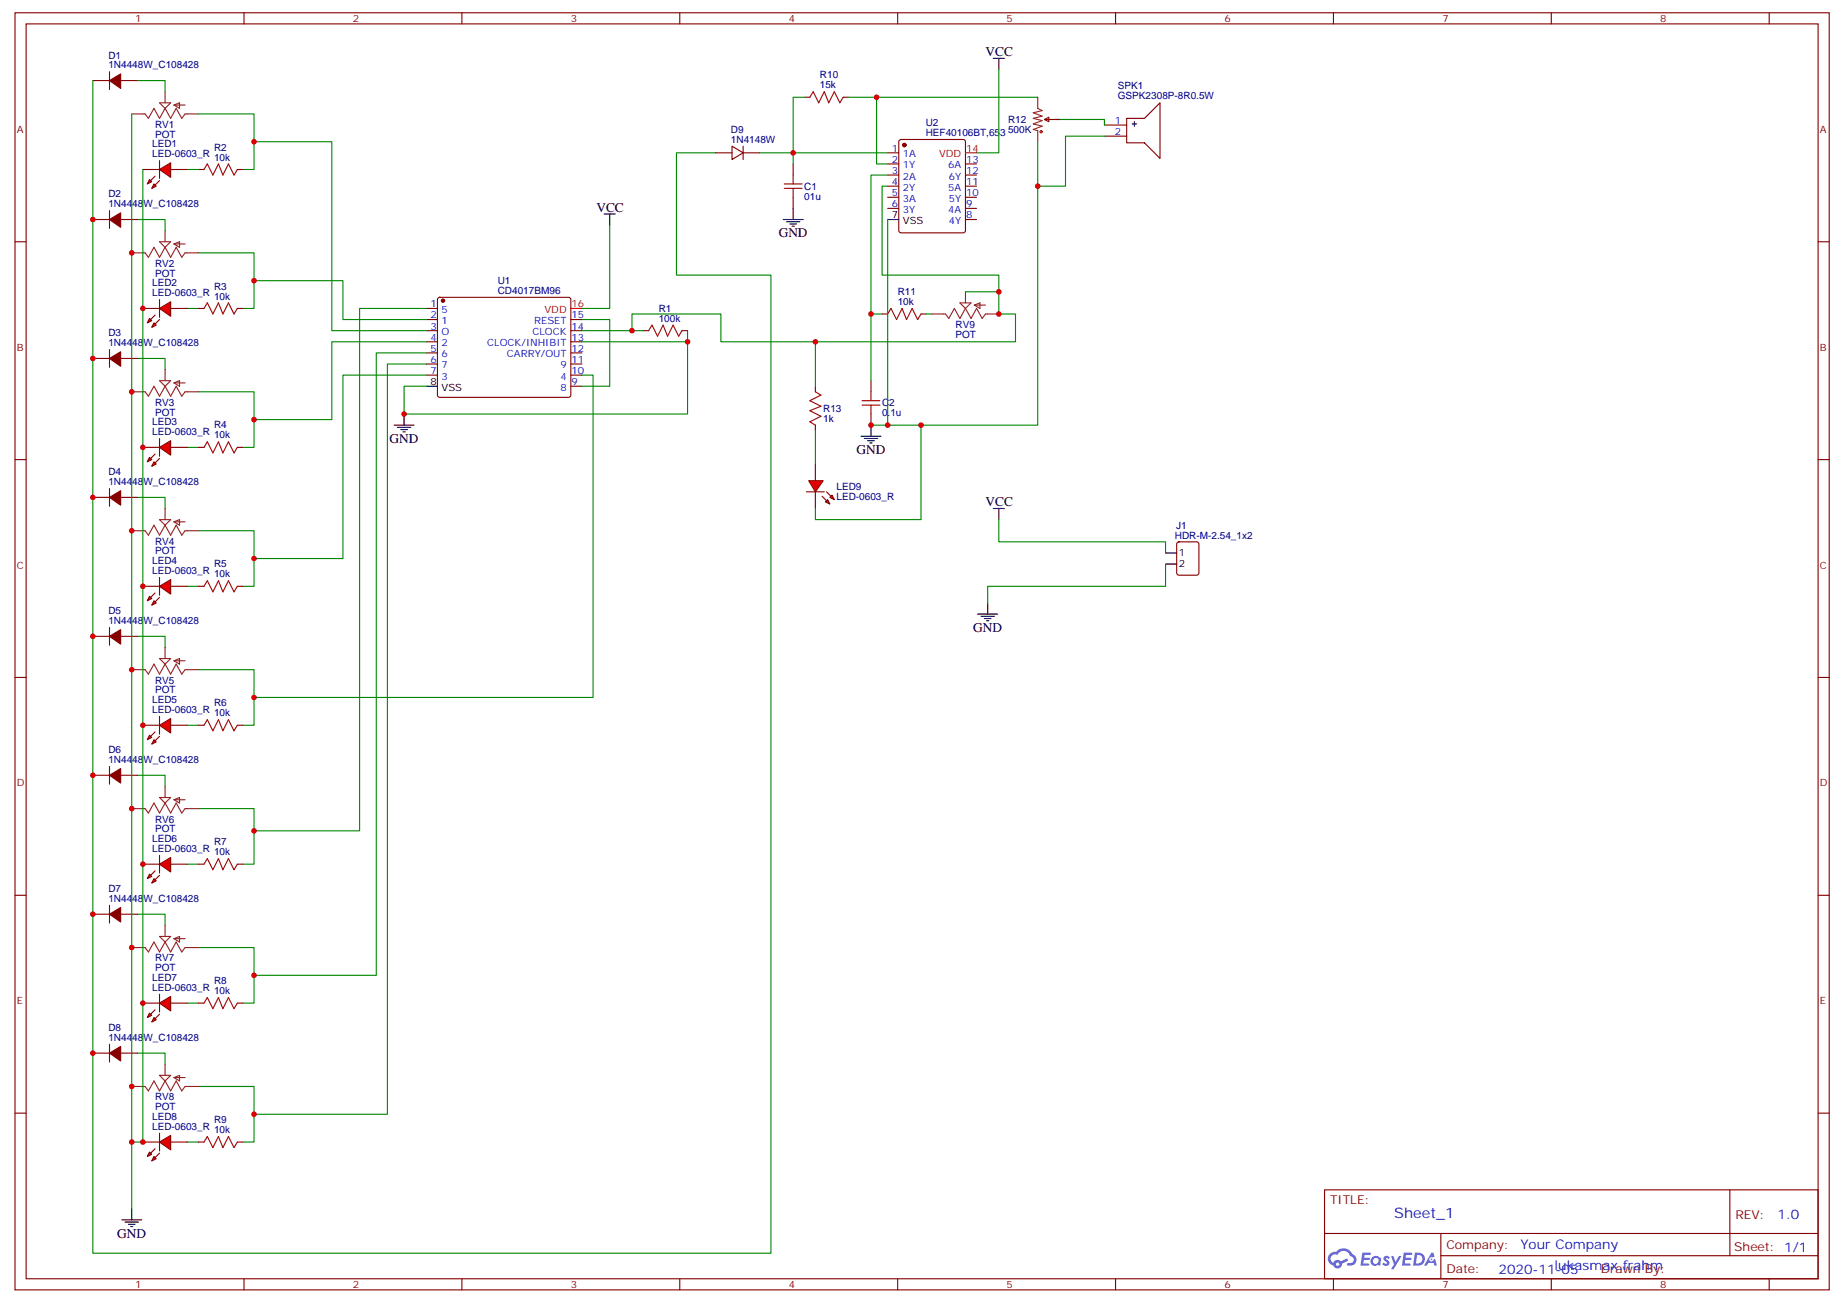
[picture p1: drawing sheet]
<svg xmlns="http://www.w3.org/2000/svg" width="585mm" height="413mm" viewBox="0 0 585 413" stroke-linecap="round" stroke-linejoin="round" font-family="sans-serif">
<g fill="none" stroke="#870000" stroke-width=".35">
<path d="M4.8 4.1h575.7v405.3h-575.7zM8.3 7.6h568.7v398.3h-568.7zM77.4 4.1v3.5M146.6 4.1v3.5M215.7 4.1v3.5M284.9 4.1v3.5M354 4.1v3.5M423.2 4.1v3.5M492.3 4.1v3.5M561.4 4.1v3.5M4.8 76.7h3.5M577 76.7h3.5"/>
<path d="M4.8 145.9h3.5M577 145.9h3.5M4.8 215h3.5M577 215h3.5M4.8 284.2h3.5M577 284.2h3.5M4.8 353.3h3.5M577 353.3h3.5M420.3 377.6h156.7v28.3h-156.7zM549 377.7v20.9M420.4 391.5h156.4M457.2 398.6h119.6"/>
<path d="M457.2 391.5v14.1M77.4 405.9v3.5M146.6 405.9v3.5M215.7 405.9v3.5M284.9 405.9v3.5M354 405.9v3.5M423.2 405.9v3.5M492.3 405.9v3.5M561.4 405.9v3.5"/>
</g>
<g fill="#5487ff">
<path d="M439.3 398.8a1.22 1.22 0 0 1 1.7 .3l-.3 .6a.47 .47 0 0 0-.4-.4 .47 .47 0 0 0-.5 .1l.2 .3a1.14 1.14 0 0 1 .7 1.7 1.14 1.14 0 0 1-1.9 0l-.2-.2 .5-.5 .7 .4a.29 .29 0 0 0 .4-.2 .29 .29 0 0 0-.3-.4 1.04 1.04 0 0 1-.6-1.7z"/>
<path d="M432.3 397.6h2.4l.3 .2-.1 .5h-1.8l-.2 .9h1.6l.3 .3-.4 .4h-1.6l-.1 1.1 1.7 .1 .2 .3-.2 .3h-2.7z"/>
<path d="M445.5 397.6l2.7 .2-.2 .5h-1.8l-.1 .9h1.5l.3 .3-.4 .4h-1.5l-.2 1.1 1.7 .1 .2 .3-.2 .3h-2.6z"/>
<path d="M454.2 397.6h.7l.3 1.2-.6 .3a.69 .69 0 0 0-1 .3 .69 .69 0 0 0 .5 1 .69 .69 0 0 0 .8-.6l.5-.3 .6 2.2h-.8l-.2-.9h-1.7l-.5 .9h-.9z"/>
<path d="M441.4 398.7h.8l.6 1.8 1.1-1.8h.9l-2.5 4.2h-.9l.9-1.6z"/>
<path d="M449 397.6l-.6 4.1h1.4a2.11 2.11 0 0 0 2.4-2.1 2.11 2.11 0 0 0-2.5-2zM449.7 398.3a1.43 1.43 0 0 1 1.7 1.6 1.43 1.43 0 0 1-2.1 1.1z"/>
<path d="M435.3 399.2a1.54 1.54 0 0 0-.1 2.1 1.54 1.54 0 0 0 2.2 .2l.6 .2 .3-2.3-.6-.3a1.49 1.49 0 0 0-2.4 .1zM435.6 400.2a.95 .95 0 0 1 1.9 0 .95 .95 0 0 1-1.9 0z"/>
<path d="M422 398a2.18 2.18 0 0 0 1.1 3.7 1.44 1.44 0 0 0 1.6 .9 1.44 1.44 0 0 0 1.2-1.5l2-1-.4-.7-2 .9a1.47 1.47 0 0 0-2.4 .5 1.39 1.39 0 0 1-.6-2 1.39 1.39 0 0 1 2-.4 2.12 2.12 0 0 1 2.1-1.3 2.12 2.12 0 0 1 1.9 1.6 1.14 1.14 0 0 1 1.1 1.5 1.14 1.14 0 0 1-1.7 .7 .43 .43 0 0 0-.5 .3 .43 .43 0 0 0 .4 .5 1.98 1.98 0 0 0 2.6-1.2 1.98 1.98 0 0 0-1.3-2.5 3.1 3.1 0 0 0-5.2-.7l-.9 .1zM423.9 401.3a.55 .55 0 0 1 1.1 0 .55 .55 0 0 1-1.1 0z"/>
<circle cx="454.3" cy="399.7" r=".26"/>
</g>
<circle cx="140.6" cy="95.4" r=".53" fill="#870000" stroke="#870000" stroke-width=".35"/>
<g fill="none" stroke="#870000" stroke-width=".35">
<path d="M63 53.8h1.7M75.3 53.8h1.8M135.3 97.9h3.5M139.1 94.6l.4-.2h40.9l.5 .2 .3 .5-.1 30.6-.7 .4h-41.2l-.4-.7v-30.3zM135.3 101.4h3.5M135.3 105h3.5M135.3 108.5h3.5M135.3 112h3.5M135.3 115.5h3.5M135.3 119.1h3.5M181.2 101.4h3.5M181.2 105h3.5"/>
<path d="M181.2 108.5h3.5M181.2 112h3.5M181.2 115.5h3.5M181.2 119.1h3.5M204.1 105h1.7M216.4 105h1.8M181.2 122.6h3.5"/>
</g>
<path d="M125.1 134.9h6.3M126.1 135.6h4.3M127.2 136.3h2.1M127.9 137.1h.7M128.2 131.4v3.5M135.3 122.6h3.5" fill="none" stroke="#000" stroke-width=".35"/>
<path d="M181.2 97.9h3.5" fill="none" stroke="#f00" stroke-width=".35"/>
<path d="M193.5 71.4v26.5h-8.8M184.7 101.4h8.8v21.2h-8.8M184.7 105h19.4M184.7 108.5h33.5M218.2 105v26.4h-90v-8.8h7.1" fill="none" stroke="#008700" stroke-width=".35"/>
<path d="M64.7 53.8l1.1-1.8 1.8 3.6 1.7-3.6 1.4 3.6 1.8-3.6 1.8 3.6 1-1.8M205.8 105l1.1-1.8 1.8 3.5 1.7-3.5 1.4 3.5 1.8-3.5 1.8 3.5 1-1.7" fill="none" stroke="#a10000" stroke-width=".35"/>
<g fill="#f00" stroke="#870000" stroke-width=".35">
<path d="M50.6 53.8l3.6-2.1v4.6z"/>
<path d="M50.6 51v5.6z"/>
</g>
<g fill="#870000" stroke="#870000" stroke-width=".35">
<path d="M50.6 57.3l-1.4 1.4z"/>
<path d="M47.8 57.3l1.4-1.4z"/>
</g>
<g fill="#f00" stroke="#870000" stroke-width=".35">
<path d="M48.9 58.4l.7 .7-1.4 .7z"/>
<path d="M47.4 57l.8 .7-1.5 .7z"/>
</g>
<path d="M29.5 25.6h5.2M34.7 22.8v5.6M38.3 25.6h5.3M45.3 53.8h5.3M54.2 53.8h5.2M29.5 69.7h5.2M34.7 66.9v5.6M38.3 69.7h5.3" fill="none" stroke="#870000" stroke-width=".35"/>
<path d="M43.6 25.6h8.8v3.5M63 36.2h17.6v17.6h-3.5M59.4 53.8h3.6M43.6 69.7h8.8v3.5M59.4 97.9h3.6M63 80.3h17.6v17.6h-3.5" fill="none" stroke="#008700" stroke-width=".35"/>
<path d="M50.6 32.6h3.6l-1.8 1.8zM52.4 34.4l-1.8 3.2-1.7-3.2-1.8 3.2-1.1-1.4h-4.2M52.4 34.4l1.8 3.2 1.7-3.2 1.8 3.2 1-1.4h4.3M52.4 29.1v3.5M55.2 33.3h3.5M55.2 33.3l1.8-.7v1.8zM50.6 76.7h3.6l-1.8 1.8zM52.4 73.2v3.5M52.4 78.5l-1.8 3.2-1.7-3.2-1.8 3.2-1.1-1.4h-4.2M52.4 78.5l1.8 3.2 1.7-3.2 1.8 3.2 1-1.4h4.3M55.2 77.4l1.8-.7v1.8zM55.2 77.4h3.5" fill="none" stroke="#8c2424" stroke-width=".35"/>
<g fill="#870000" stroke="#870000" stroke-width=".35">
<path d="M34.7 25.6l3.6-2.1v4.5z"/>
<path d="M34.7 69.7l3.6-2.1v4.5z"/>
</g>
<g fill="#f00" stroke="#870000" stroke-width=".35">
<path d="M50.6 97.9l3.6-2.1v4.6z"/>
<path d="M50.6 95.1v5.6z"/>
</g>
<g fill="#870000" stroke="#870000" stroke-width=".35">
<path d="M50.6 101.4l-1.4 1.4z"/>
<path d="M47.8 101.4l1.4-1.4z"/>
</g>
<g fill="#f00" stroke="#870000" stroke-width=".35">
<path d="M48.9 102.5l.7 .7-1.4 .7z"/>
<path d="M47.4 101.1l.8 .7-1.5 .7z"/>
</g>
<path d="M45.3 97.9h5.3M54.2 97.9h5.2M63 97.9h1.7M75.3 97.9h1.8M29.5 113.8h5.2M34.7 110.9v5.7M38.3 113.8h5.3" fill="none" stroke="#870000" stroke-width=".35"/>
<path d="M64.7 97.9l1.1-1.8 1.8 3.6 1.7-3.6 1.4 3.6 1.8-3.6 1.8 3.6 1-1.8" fill="none" stroke="#a10000" stroke-width=".35"/>
<path d="M43.6 113.8h8.8v3.5M63 124.4h17.6v17.6h-3.5M59.4 142h3.6" fill="none" stroke="#008700" stroke-width=".35"/>
<path d="M34.7 113.8l3.6-2.1v4.5z" fill="#870000" stroke="#870000" stroke-width=".35"/>
<path d="M52.4 117.3v3.5M50.6 120.8h3.6l-1.8 1.8zM52.4 122.6l-1.8 3.2-1.7-3.2-1.8 3.2-1.1-1.4h-4.2M52.4 122.6l1.8 3.2 1.7-3.2 1.8 3.2 1-1.4h4.3M55.2 121.5h3.5M55.2 121.5l1.8-.7v1.8z" fill="none" stroke="#8c2424" stroke-width=".35"/>
<g fill="#f00" stroke="#870000" stroke-width=".35">
<path d="M50.6 142l3.6-2.1v4.6z"/>
<path d="M50.6 139.2v5.6z"/>
</g>
<g fill="#870000" stroke="#870000" stroke-width=".35">
<path d="M50.6 145.5l-1.4 1.4z"/>
<path d="M49.2 144.1l-1.4 1.4z"/>
</g>
<g fill="#f00" stroke="#870000" stroke-width=".35">
<path d="M48.9 146.6l.7 .7-1.4 .7z"/>
<path d="M47.4 145.2l.8 .7-1.5 .7z"/>
</g>
<path d="M29.5 157.9h5.2M34.7 155v5.7M38.3 157.9h5.3M45.3 142h5.3M54.2 142h5.2M63 142h1.7M75.3 142h1.8" fill="none" stroke="#870000" stroke-width=".35"/>
<path d="M64.7 142l1.1-1.8 1.8 3.6 1.7-3.6 1.4 3.6 1.8-3.6 1.8 3.6 1-1.8" fill="none" stroke="#a10000" stroke-width=".35"/>
<path d="M43.6 157.9h8.8v3.5M63 168.5h17.6v17.6h-3.5M59.4 186.1h3.6" fill="none" stroke="#008700" stroke-width=".35"/>
<path d="M34.7 157.9l3.6-2.1v4.5z" fill="#870000" stroke="#870000" stroke-width=".35"/>
<path d="M50.6 164.9h3.6l-1.8 1.8zM52.4 166.7l-1.8 3.2-1.7-3.2-1.8 3.2-1.1-1.4h-4.2M52.4 166.7l1.8 3.2 1.7-3.2 1.8 3.2 1-1.4h4.3M52.4 161.4v3.5M55.2 165.6h3.5M55.2 165.6l1.8-.7v1.8z" fill="none" stroke="#8c2424" stroke-width=".35"/>
<g fill="#f00" stroke="#870000" stroke-width=".35">
<path d="M50.6 186.1l3.6-2.1v4.6z"/>
<path d="M50.6 183.3v5.6z"/>
</g>
<g fill="#870000" stroke="#870000" stroke-width=".35">
<path d="M50.6 189.6l-1.4 1.4z"/>
<path d="M49.2 188.2l-1.4 1.4z"/>
</g>
<g fill="#f00" stroke="#870000" stroke-width=".35">
<path d="M48.9 190.7l.7 .7-1.4 .7z"/>
<path d="M47.4 189.3l.8 .7-1.5 .7z"/>
</g>
<path d="M34.7 199.1v5.7M45.3 186.1h5.3M54.2 186.1h5.2M63 186.1h1.7M75.3 186.1h1.8M29.5 202h5.2M38.3 202h5.3" fill="none" stroke="#870000" stroke-width=".35"/>
<path d="M64.7 186.1l1.1-1.8 1.8 3.6 1.7-3.6 1.4 3.6 1.8-3.6 1.8 3.6 1-1.8" fill="none" stroke="#a10000" stroke-width=".35"/>
<path d="M43.6 202h8.8v3.5M63 212.5h17.6v17.7h-3.5M59.4 230.2h3.6" fill="none" stroke="#008700" stroke-width=".35"/>
<path d="M34.7 202l3.6-2.2v4.6z" fill="#870000" stroke="#870000" stroke-width=".35"/>
<path d="M50.6 209h3.6l-1.8 1.8zM52.4 210.8l-1.8 3.2-1.7-3.2-1.8 3.2-1.1-1.5h-4.2M52.4 210.8l1.8 3.2 1.7-3.2 1.8 3.2 1-1.5h4.3M52.4 205.5v3.5M55.2 209.7h3.5M55.2 209.7l1.8-.7v1.8z" fill="none" stroke="#8c2424" stroke-width=".35"/>
<g fill="#f00" stroke="#870000" stroke-width=".35">
<path d="M50.6 230.2l3.6-2.1v4.6z"/>
<path d="M50.6 227.4v5.6z"/>
</g>
<g fill="#870000" stroke="#870000" stroke-width=".35">
<path d="M50.6 233.7l-1.4 1.4z"/>
<path d="M49.2 232.3l-1.4 1.4z"/>
</g>
<g fill="#f00" stroke="#870000" stroke-width=".35">
<path d="M48.9 234.8l.7 .7-1.4 .7z"/>
<path d="M47.4 233.4l.8 .7-1.5 .7z"/>
</g>
<path d="M45.3 230.2h5.3M54.2 230.2h5.2M63 230.2h1.7M75.3 230.2h1.8M29.5 246.1h5.2M34.7 243.2v5.7M38.3 246.1h5.3" fill="none" stroke="#870000" stroke-width=".35"/>
<path d="M64.7 230.2l1.1-1.8 1.8 3.6 1.7-3.6 1.4 3.6 1.8-3.6 1.8 3.6 1-1.8" fill="none" stroke="#a10000" stroke-width=".35"/>
<path d="M43.6 246.1h8.8v3.5M63 256.6h17.6v17.7h-3.5M59.4 274.3h3.6" fill="none" stroke="#008700" stroke-width=".35"/>
<path d="M34.7 246.1l3.6-2.2v4.6z" fill="#870000" stroke="#870000" stroke-width=".35"/>
<path d="M50.6 253.1h3.6l-1.8 1.8zM52.4 254.9l-1.8 3.2-1.7-3.2-1.8 3.2-1.1-1.5h-4.2M52.4 254.9l1.8 3.2 1.7-3.2 1.8 3.2 1-1.5h4.3M52.4 249.6v3.5M55.2 253.8h3.5M55.2 253.8l1.8-.7v1.8z" fill="none" stroke="#8c2424" stroke-width=".35"/>
<g fill="#f00" stroke="#870000" stroke-width=".35">
<path d="M50.6 274.3l3.6-2.1v4.6z"/>
<path d="M50.6 271.5v5.6z"/>
</g>
<g fill="#870000" stroke="#870000" stroke-width=".35">
<path d="M49.2 279.2l1.4-1.4z"/>
<path d="M49.2 276.4l-1.4 1.4z"/>
</g>
<g fill="#f00" stroke="#870000" stroke-width=".35">
<path d="M48.9 278.9l.7 .7-1.4 .7z"/>
<path d="M47.4 277.5l.8 .7-1.5 .7z"/>
</g>
<path d="M45.3 274.3h5.3M54.2 274.3h5.2M63 274.3h1.7M75.3 274.3h1.8M29.5 290.2h5.2M34.7 287.3v5.7M38.3 290.2h5.3" fill="none" stroke="#870000" stroke-width=".35"/>
<path d="M64.7 274.3l1.1-1.8 1.8 3.5 1.7-3.5 1.4 3.5 1.8-3.5 1.8 3.5 1-1.7" fill="none" stroke="#a10000" stroke-width=".35"/>
<path d="M43.6 290.2h8.8v3.5M59.4 318.4h3.6M63 300.7h17.6v17.7h-3.5" fill="none" stroke="#008700" stroke-width=".35"/>
<path d="M34.7 290.2l3.6-2.2v4.6z" fill="#870000" stroke="#870000" stroke-width=".35"/>
<path d="M50.6 297.2h3.6l-1.8 1.8zM52.4 299l-1.8 3.2-1.7-3.2-1.8 3.2-1.1-1.5h-4.2M52.4 299l1.8 3.2 1.7-3.2 1.8 3.2 1-1.5h4.3M52.4 293.7v3.5M55.2 297.9h3.5M55.2 297.9l1.8-.7v1.8z" fill="none" stroke="#8c2424" stroke-width=".35"/>
<g fill="#f00" stroke="#870000" stroke-width=".35">
<path d="M50.6 318.4l3.6-2.1v4.6z"/>
<path d="M50.6 315.6v5.6z"/>
</g>
<g fill="#870000" stroke="#870000" stroke-width=".35">
<path d="M49.2 323.3l1.4-1.4z"/>
<path d="M49.2 320.5l-1.4 1.4z"/>
</g>
<g fill="#f00" stroke="#870000" stroke-width=".35">
<path d="M48.9 323l.7 .7-1.4 .7z"/>
<path d="M47.4 321.6l.8 .7-1.5 .7z"/>
</g>
<path d="M45.3 318.4h5.3M54.2 318.4h5.2M63 318.4h1.7M75.3 318.4h1.8M29.5 334.3h5.2M34.7 331.4v5.7M38.3 334.3h5.3" fill="none" stroke="#870000" stroke-width=".35"/>
<path d="M64.7 318.4l1.1-1.8 1.8 3.5 1.7-3.5 1.4 3.5 1.8-3.5 1.8 3.5 1-1.7" fill="none" stroke="#a10000" stroke-width=".35"/>
<path d="M43.6 334.3h8.8v3.5M63 344.8h17.6v17.7h-3.5M59.4 362.5h3.6" fill="none" stroke="#008700" stroke-width=".35"/>
<path d="M34.7 334.3l3.6-2.2v4.6z" fill="#870000" stroke="#870000" stroke-width=".35"/>
<path d="M52.4 337.8v3.5M50.6 341.3h3.6l-1.8 1.8zM52.4 343.1l-1.8 3.2-1.7-3.2-1.8 3.2-1.1-1.5h-4.2M52.4 343.1l1.8 3.2 1.7-3.2 1.8 3.2 1-1.5h4.3M55.2 342h3.5M55.2 342l1.8-.7v1.8z" fill="none" stroke="#8c2424" stroke-width=".35"/>
<g fill="#f00" stroke="#870000" stroke-width=".35">
<path d="M50.6 362.5l3.6-2.1v4.5z"/>
<path d="M50.6 359.7v5.6z"/>
</g>
<g fill="#870000" stroke="#870000" stroke-width=".35">
<path d="M49.2 367.4l1.4-1.4z"/>
<path d="M49.2 364.6l-1.4 1.4z"/>
</g>
<g fill="#f00" stroke="#870000" stroke-width=".35">
<path d="M48.9 367.1l.7 .7-1.4 .7z"/>
<path d="M47.4 365.7l.8 .7-1.5 .7z"/>
</g>
<g fill="none" stroke="#870000" stroke-width=".35">
<path d="M255.2 30.9h1.8M267.6 30.9h1.7M331.4 37.9l1.4-.7v1.4zM331.4 37.9h5M350.5 39.7h7M357.5 37.6h5.7l4.9-5v17.7l-4.9-5h-5.7zM227 48.5h5.3M232.3 46.4l3.5 2.1-3.5 2.1zM235.8 48.5h5.3M235.8 46.4v4.2M251.7 52v3.6M281.7 48.5h3.5"/>
<path d="M281.7 52h3.5M281.7 55.6h3.5M281.7 59.1h3.5M285.5 44.5l.4-.2h19.8l.5 .2 .2 .5v28.2l-.2 .5-.5 .2h-19.8l-.5-.2-.2-.5v-28.2zM306.4 52h3.5M306.4 55.6h3.5M306.4 59.1h3.5M350.5 43.2h7M251.7 62.6v3.5M281.7 62.6h3.5M281.7 66.1h3.5M306.4 62.6h3.5"/>
<path d="M306.4 66.1h3.5M306.4 69.7h3.5M279.9 99.7h1.8M292.3 99.7h1.7M276.4 120.8v3.6M276.4 131.4v3.5M373.6 172.2l.5-.2h5.7l.6 .4 .1 9.5-.5 .6-5.9 .1-.6-.5-.1-9.4zM45.3 362.5h5.3M54.2 362.5h5.2M63 362.5h1.7M75.3 362.5h1.8"/>
</g>
<g fill="none" stroke="#a10000" stroke-width=".35">
<path d="M257 30.9l1.1-1.8 1.7 3.5 1.8-3.5 1.4 3.5 1.8-3.5 1.7 3.5 1.1-1.7M248.9 59.8h5.6M248.9 58.4h5.6M251.7 55.6v2.8M251.7 59.8v2.8M281.7 99.7l1.1-1.8 1.7 3.5 1.8-3.5 1.4 3.5 1.8-3.5 1.7 3.5 1.1-1.7M273.6 128.6h5.6M273.6 127.2h5.6M276.4 124.4v2.8M276.4 128.6v2.8M64.7 362.5l1.1-1.8 1.8 3.5 1.7-3.5 1.4 3.5 1.8-3.5 1.8 3.5 1-1.7"/>
<circle cx="330.4" cy="41.8" r=".35"/>
</g>
<g fill="none" stroke="#008700" stroke-width=".35">
<path d="M29.5 25.6v372.2h215.2v-310.5h-30v-38.8h12.3M41.8 36.2v326.3h3.5v-308.7M255.2 30.9h-3.5v17.6h-10.6M269.3 30.9h8.9v21.1h3.5M278.2 30.9h51.1M317 22v26.5h-7.1M336.4 37.9h14.1v1.8M80.6 45h24.7v60h30M281.7 55.6h-5.3v44.1M281.7 59.1h-1.8v28.2h37.1v5.3M281.7 48.5h-30v3.5M329.3 45v89.9h-52.9"/>
<path d="M350.5 43.2h-12.4v15.9h-8.8M281.7 69.7v65.2M80.6 89.1h28.2v12.3h26.5M135.3 97.9h-21.2v165.8h-33.5M279.9 99.7h-3.5v21.1M294 99.7h1.8M306.4 92.6h10.6v7.1h5.3v8.8h-93.5v-8.8h-28.2v5.3M135.3 108.5h-30v24.7h-24.7M135.3 119.1h-26.5v58.2h-28.2M135.3 112h-15.9v197.6h-38.8M135.3 115.5h-12.4v238.2h-42.3M184.7 119.1h3.5v102.3h-107.6"/>
<path d="M317 164.9v7.1h52.9v3.5M369.9 179v7.1h-56.5v5.3M41.8 362.5v21.1"/>
</g>
<g fill="none" stroke="#000" stroke-width=".35">
<path d="M315.2 18.5h3.5M317 18.5v3.5M359.3 39.3h1.4M360 38.6v1.4M191.7 67.9h3.6M193.5 67.9v3.5M248.5 69.7h6.4M249.6 70.4h4.2M250.6 71.1h2.2M251.4 71.8h.7M251.7 66.1v3.6M281.7 69.7h3.5"/>
<path d="M273.2 138.5h6.4M274.3 139.2h4.2M275.3 139.9h2.2M276.4 134.9v3.6M276 140.6h.8M315.2 161.4h3.5M317 161.4v3.5M369.9 175.5h3.5M369.9 179h3.5M310.3 194.9h6.3M311.3 195.6h4.3M312.4 196.3h2.1"/>
<path d="M313.1 197h.7M313.4 191.4v3.5M38.6 387.2h6.4M39.7 387.9h4.2M40.7 388.6h2.2M41.5 389.3h.7M41.8 383.6v3.6"/>
</g>
<circle cx="287" cy="46" r=".53" fill="#870000" stroke="#870000" stroke-width=".35"/>
<path d="M306.4 48.5h3.5" fill="none" stroke="#f00" stroke-width=".35"/>
<path d="M329.3 30.9v3.5l1.4 .7-2.8 .7 2.8 1.1-2.8 .7 2.8 .7-2.8 1 2.8 .7-2.8 1.1 1.4 .4v3.5M304.6 96.1h3.6l-1.8 1.8zM306.4 97.9l-1.8 3.2-1.7-3.2-1.8 3.2-1.1-1.4h-4.2M306.4 97.9l1.8 3.2 1.7-3.2 1.8 3.2 1-1.4h4.3M306.4 92.6v3.5M309.2 96.8h3.5M309.2 96.8l1.8-.7v1.8z" fill="none" stroke="#8c2424" stroke-width=".35"/>
<g fill="#f00" stroke="#870000" stroke-width=".35">
<path d="M256.6 152.6h4.6l-2.4 3.5z"/>
<path d="M255.9 156.1h5.7z"/>
</g>
<g fill="#870000" stroke="#870000" stroke-width=".35">
<path d="M262.3 156.1l1.4 1.4z"/>
<path d="M260.9 157.5l1.4 1.4z"/>
</g>
<g fill="#f00" stroke="#870000" stroke-width=".35">
<path d="M263.3 157.9l.8-.7 .7 1.4z"/>
<path d="M261.9 159.3l.7-.7 .7 1.4z"/>
</g>
<path d="M258.8 122.6v1.8M258.8 134.9v1.8M258.8 147.3v5.3M258.8 156.1v5.3" fill="none" stroke="#870000" stroke-width=".35"/>
<path d="M258.8 124.4l1.7 1-3.5 1.8 3.5 1.7-3.5 1.5 3.5 1.7-3.5 1.8 1.8 1" fill="none" stroke="#a10000" stroke-width=".35"/>
<path d="M258.8 108.5v14.1M258.8 136.7v10.6M292.3 134.9v30h-33.5v-3.5" fill="none" stroke="#008700" stroke-width=".35"/>
<g fill="#c00">
<circle cx="128.2" cy="131.4" r=".88"/>
<circle cx="218.2" cy="108.5" r=".88"/>
<circle cx="29.5" cy="69.7" r=".88"/>
<circle cx="29.5" cy="113.8" r=".88"/>
<circle cx="29.5" cy="157.9" r=".88"/>
<circle cx="29.5" cy="202" r=".88"/>
<circle cx="29.5" cy="246.1" r=".88"/>
<circle cx="29.5" cy="290.2" r=".88"/>
<circle cx="41.8" cy="80.3" r=".88"/>
<circle cx="41.8" cy="124.4" r=".88"/>
<circle cx="41.8" cy="168.5" r=".88"/>
<circle cx="41.8" cy="212.5" r=".88"/>
<circle cx="41.8" cy="256.6" r=".88"/>
<circle cx="41.8" cy="300.7" r=".88"/>
<circle cx="45.3" cy="97.9" r=".88"/>
<circle cx="45.3" cy="142" r=".88"/>
<circle cx="45.3" cy="186.1" r=".88"/>
<circle cx="45.3" cy="230.2" r=".88"/>
<circle cx="45.3" cy="274.3" r=".88"/>
<circle cx="45.3" cy="318.4" r=".88"/>
<circle cx="45.3" cy="362.5" r=".88"/>
<circle cx="41.8" cy="344.8" r=".88"/>
<circle cx="41.8" cy="362.5" r=".88"/>
<circle cx="80.6" cy="45" r=".88"/>
<circle cx="80.6" cy="89.1" r=".88"/>
<circle cx="80.6" cy="133.2" r=".88"/>
<circle cx="80.6" cy="177.3" r=".88"/>
<circle cx="80.6" cy="221.4" r=".88"/>
<circle cx="80.6" cy="263.7" r=".88"/>
<circle cx="80.6" cy="309.6" r=".88"/>
<circle cx="80.6" cy="353.7" r=".88"/>
<circle cx="251.7" cy="48.5" r=".88"/>
<circle cx="29.5" cy="334.3" r=".88"/>
<circle cx="276.4" cy="99.7" r=".88"/>
<circle cx="317" cy="92.6" r=".88"/>
<circle cx="200.6" cy="105" r=".88"/>
<circle cx="317" cy="99.7" r=".88"/>
<circle cx="278.2" cy="30.9" r=".88"/>
<circle cx="276.4" cy="134.9" r=".88"/>
<circle cx="329.3" cy="59.1" r=".88"/>
<circle cx="281.7" cy="134.9" r=".88"/>
<circle cx="258.8" cy="108.5" r=".88"/>
<circle cx="292.3" cy="134.9" r=".88"/>
</g>
<text font-size="4.6" fill="#00f" x="442.4" y="386.7">Sheet_1</text>
<g font-size="4.2">
<text x="312.7" y="17.8">VCC</text>
<text x="189.3" y="67.2">VCC</text>
<text x="247.1" y="75.3">GND</text>
<text x="123.6" y="140.6">GND</text>
<text x="271.8" y="144.1">GND</text>
<text x="312.7" y="160.7">VCC</text>
<text x="308.9" y="200.6">GND</text>
<text x="37.2" y="392.8">GND</text>
</g>
<g font-size="4.2" fill="#00f">
<text x="564.1" y="386.9">1.0</text>
<text x="482.5" y="396.5">Your Company</text>
<text x="475.6" y="404.3">2020-11-05</text>
<text x="493.4" y="403">lukasmax.frahm</text>
</g>
<g font-size="3.9" fill="#800">
<text x="422.1" y="382.2">TITLE:</text>
<text x="550.7" y="386.9">REV:</text>
<text x="459" y="396.4">Company:</text>
<text x="550.4" y="397.1">Sheet: 1/1</text>
<text x="459" y="404.1">Date:</text>
<text x="508" y="404.2">Drawn By:</text>
</g>
<g font-size="3.2" fill="#800">
<text x="42.9" y="7.1">1</text>
<text x="112" y="7.1">2</text>
<text x="181.2" y="7.1">3</text>
<text x="250.3" y="7.1">4</text>
<text x="319.4" y="7.1">5</text>
<text x="388.6" y="7.1">6</text>
<text x="457.7" y="7.1">7</text>
<text x="526.9" y="7.1">8</text>
<text x="5.3" y="42.2">A</text>
<text x="577.5" y="42.2">A</text>
<text x="5.3" y="111.3">B</text>
<text x="577.5" y="111.3">B</text>
<text x="5.3" y="180.4">C</text>
<text x="577.5" y="180.4">C</text>
<text x="5.3" y="249.6">D</text>
<text x="577.5" y="249.6">D</text>
<text x="5.3" y="318.7">E</text>
<text x="577.5" y="318.7">E</text>
<text x="42.9" y="408.9">1</text>
<text x="112" y="408.9">2</text>
<text x="181.2" y="408.9">3</text>
<text x="250.3" y="408.9">4</text>
<text x="319.4" y="408.9">5</text>
<text x="388.6" y="408.9">6</text>
<text x="457.7" y="408.9">7</text>
<text x="526.9" y="408.9">8</text>
</g>
<g font-size="3.2" fill="#000080">
<text x="34.4" y="21.7">1N4448W_C108428</text>
<text x="34.4" y="18.6">D1</text>
<text x="260.2" y="28">15k</text>
<text x="260.2" y="24.9">R10</text>
<text x="354.7" y="28.4">SPK1</text>
<text x="354.7" y="31.6">GSPK2308P-8R0.5W</text>
<text x="49.2" y="40.6">RV1</text>
<text x="293.8" y="40">U2</text>
<text x="319.9" y="39.1">R12</text>
<text x="48.3" y="46.8">LED1</text>
<text x="49.2" y="43.7">POT</text>
<text x="67.9" y="47.8">R2</text>
<text x="232" y="45.3">1N4148W</text>
<text x="232" y="42.2">D9</text>
<text x="293.8" y="43.2">HEF40106BT,653</text>
<text x="319.9" y="42.3">500K</text>
<text x="48.3" y="49.9">LED-0603_R</text>
<text x="67.9" y="51">10k</text>
<text x="34.4" y="65.8">1N4448W_C108428</text>
<text x="34.4" y="62.7">D2</text>
<text x="255.2" y="63.3">01u</text>
<text x="255.2" y="60.1">C1</text>
<text x="49.2" y="87.8">POT</text>
<text x="49.2" y="84.7">RV2</text>
<text x="48.3" y="94">LED-0603_R</text>
<text x="48.3" y="90.9">LED2</text>
<text x="67.9" y="95.1">10k</text>
<text x="67.9" y="91.9">R3</text>
<text x="158" y="93.3">CD4017BM96</text>
<text x="158" y="90.1">U1</text>
<text x="284.9" y="93.7">R11</text>
<text x="209" y="99">R1</text>
<text x="284.9" y="96.8">10k</text>
<text x="34.4" y="106.8">D3</text>
<text x="209" y="102.1">100k</text>
<text x="303.2" y="107.2">POT</text>
<text x="303.2" y="104.1">RV9</text>
<text x="34.4" y="109.9">1N4448W_C108428</text>
<text x="49.2" y="131.9">POT</text>
<text x="49.2" y="128.8">RV3</text>
<text x="261.2" y="130.8">R13</text>
<text x="279.9" y="128.9">C2</text>
<text x="48.3" y="135">LED3</text>
<text x="67.9" y="136">R4</text>
<text x="261.2" y="134">1k</text>
<text x="279.9" y="132.1">0.1u</text>
<text x="48.3" y="138.1">LED-0603_R</text>
<text x="67.9" y="139.2">10k</text>
<text x="34.4" y="154">1N4448W_C108428</text>
<text x="34.4" y="150.9">D4</text>
<text x="265.5" y="155.5">LED9</text>
<text x="265.5" y="158.7">LED-0603_R</text>
<text x="373.3" y="168">J1</text>
<text x="49.2" y="172.9">RV4</text>
<text x="372.8" y="170.9">HDR-M-2.54_1x2</text>
<text x="48.3" y="179.1">LED4</text>
<text x="49.2" y="176">POT</text>
<text x="48.3" y="182.2">LED-0603_R</text>
<text x="67.9" y="183.3">10k</text>
<text x="67.9" y="180.1">R5</text>
<text x="34.4" y="195">D5</text>
<text x="34.4" y="198.1">1N4448W_C108428</text>
<text x="49.2" y="220.1">POT</text>
<text x="49.2" y="217">RV5</text>
<text x="48.3" y="226.3">LED-0603_R</text>
<text x="48.3" y="223.2">LED5</text>
<text x="67.9" y="227.4">10k</text>
<text x="67.9" y="224.2">R6</text>
<text x="34.4" y="239.1">D6</text>
<text x="34.4" y="242.2">1N4448W_C108428</text>
<text x="49.2" y="261.1">RV6</text>
<text x="48.3" y="267.3">LED6</text>
<text x="49.2" y="264.2">POT</text>
<text x="67.9" y="268.3">R7</text>
<text x="48.3" y="270.4">LED-0603_R</text>
<text x="67.9" y="271.5">10k</text>
<text x="34.4" y="286.3">1N4448W_C108428</text>
<text x="34.4" y="283.2">D7</text>
<text x="49.2" y="305.2">RV7</text>
<text x="48.3" y="311.4">LED7</text>
<text x="49.2" y="308.3">POT</text>
<text x="48.3" y="314.5">LED-0603_R</text>
<text x="67.9" y="315.6">10k</text>
<text x="67.9" y="312.4">R8</text>
<text x="34.4" y="327.3">D8</text>
<text x="34.4" y="330.4">1N4448W_C108428</text>
<text x="49.2" y="352.4">POT</text>
<text x="49.2" y="349.3">RV8</text>
<text x="48.3" y="358.6">LED-0603_R</text>
<text x="48.3" y="355.5">LED8</text>
<text x="67.9" y="359.7">10k</text>
<text x="67.9" y="356.5">R9</text>
</g>
<g font-size="3.2" fill="#00f">
<text x="353.8" y="39.3">1</text>
<text x="353.8" y="42.9">2</text>
<text x="283" y="48.2">1</text>
<text x="283" y="51.7">2</text>
<text x="286.5" y="49.9">1A</text>
<text x="286.5" y="53.4">1Y</text>
<text x="300.9" y="53.4">6A</text>
<text x="306.6" y="51.7">13</text>
<text x="283" y="55.2">3</text>
<text x="283" y="58.7">4</text>
<text x="286.5" y="57">2A</text>
<text x="301.1" y="57">6Y</text>
<text x="306.6" y="58.7">11</text>
<text x="306.6" y="55.2">12</text>
<text x="283" y="62.3">5</text>
<text x="283" y="65.8">6</text>
<text x="286.5" y="60.5">2Y</text>
<text x="286.5" y="64">3A</text>
<text x="300.9" y="60.5">5A</text>
<text x="301.1" y="64">5Y</text>
<text x="306.6" y="65.8">9</text>
<text x="306.6" y="62.3">10</text>
<text x="286.5" y="67.6">3Y</text>
<text x="300.9" y="67.6">4A</text>
<text x="301.1" y="71.1">4Y</text>
<text x="306.6" y="69.3">8</text>
<text x="136.6" y="97.5">1</text>
<text x="136.6" y="101.1">2</text>
<text x="140.1" y="99.3">5</text>
<text x="181.3" y="101.1">15</text>
<text x="136.6" y="104.6">3</text>
<text x="140.1" y="102.8">1</text>
<text x="140.1" y="106.4">O</text>
<text x="169" y="106.4">CLOCK</text>
<text x="169.5" y="102.8">RESET</text>
<text x="181.3" y="104.6">14</text>
<text x="136.6" y="108.1">4</text>
<text x="136.6" y="111.7">5</text>
<text x="140.1" y="109.9">2</text>
<text x="140.1" y="113.4">6</text>
<text x="154.6" y="109.9">CLOCK/INHIBIT</text>
<text x="160.9" y="113.4">CARRY/OUT</text>
<text x="181.3" y="111.7">12</text>
<text x="181.3" y="108.1">13</text>
<text x="136.6" y="115.2">6</text>
<text x="136.6" y="118.7">7</text>
<text x="140.1" y="116.9">7</text>
<text x="177.8" y="116.9">9</text>
<text x="181.3" y="118.7">10</text>
<text x="181.3" y="115.2">11</text>
<text x="140.1" y="120.5">3</text>
<text x="177.8" y="124">8</text>
<text x="177.8" y="120.5">4</text>
<text x="181.3" y="122.2">9</text>
</g>
<g font-size="3.2" fill="#f00">
<text x="298" y="49.9">VDD</text>
<text x="306.6" y="48.2">14</text>
<text x="172.8" y="99.3">VDD</text>
<text x="181.3" y="97.5">16</text>
</g>
<g font-size="3.2">
<text x="283" y="69.3">7</text>
<text x="286.5" y="71.1">VSS</text>
<text x="136.6" y="122.2">8</text>
<text x="140.1" y="124">VSS</text>
<text x="374.1" y="176.6">1</text>
<text x="374.1" y="180.1">2</text>
</g>
</svg>
